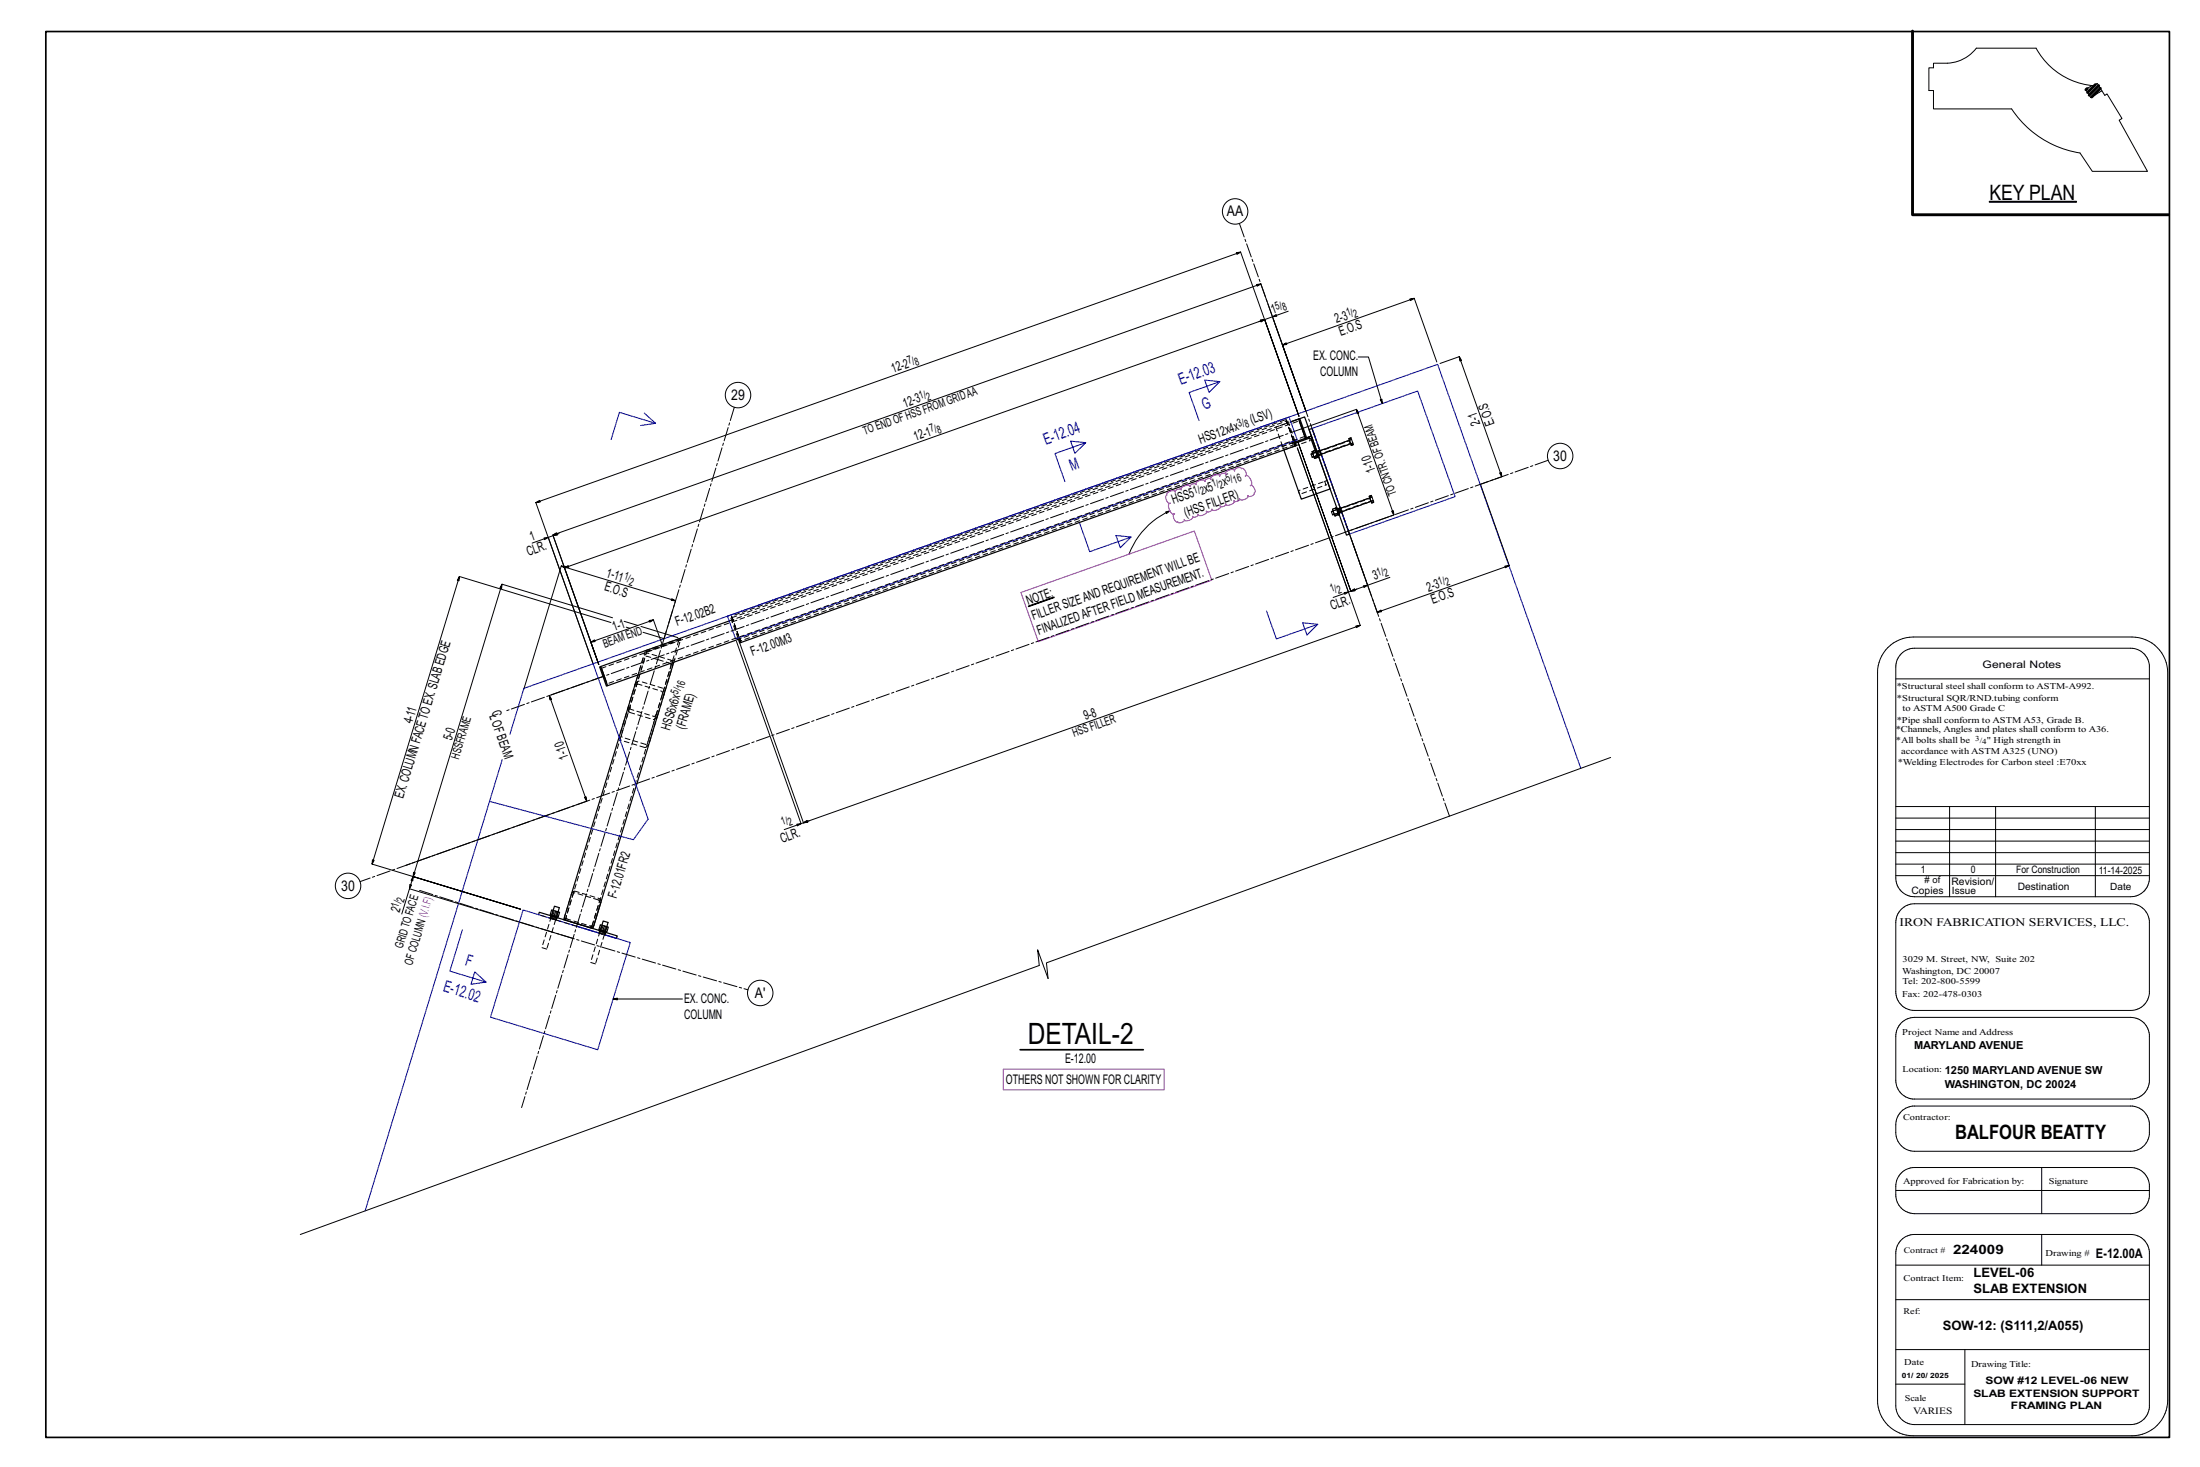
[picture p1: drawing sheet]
<svg xmlns="http://www.w3.org/2000/svg" width="914mm" height="610mm" viewBox="0 0 914 610" stroke-linecap="round" stroke-linejoin="round" font-family="sans-serif">
<path d="M826.9 83.7h36.1v.3h-36.1zM427.5 251.9l10.6-3.6z" fill="#000" stroke="#000" stroke-width=".5"/>
<g fill="none" stroke="#000" stroke-width=".42">
<path d="M803.6 26.3h5.8a16.1 16.1 0 0 0 12-6.3h24.9a30.1 30.1 0 0 0 23.9 15.6l1.5-.9 3.1 4.9 .9-.6 6.3 10.3-1.2 .6 11.8 21.3h-23l-5.1-7.6a41.9 41.9 0 0 1-28.4-18.3h-32.5v-7.7h-1.9v-9.4h1.9zM869.5 35.6l-2.6 1.6 2.1 3.3 4.6-2.8M523.9 133l1.7-.2-1.5 .9zM525.6 132.8l14.3 40.2-14.3-40.2-1.7 .2 .2 .7 1.5-.9-291 103.2 1.6-1 .2 .7-1.8 .3 14.3 40.1-19-53.5M528.9 131.6l1.5-.9 .3 .7zM528.9 131.6l-5.7 2.1M535.4 129.3l-6.5 2.3 13.9 39.2M564.5 148.3h4.3l5.7 19.4-.8-1.6 .7-.2 .1 1.8M597.2 150.4l-9.4-26.4-1.8 .2 .3 .7 1.5-.9-54.7 19.4 1.5-1 .2 .8-1.7 .2 9.7 27.4-18.7-52.8-1.8 .2 .2 .7 1.6-.9-294.3 104.3 1.5-.9 .3 .7-1.8 .2 19.1 53.8-3.3-9.3 1.7-.2-.2-.7-1.5 .9 26-9.2-1.5 1-.3-.8 1.8-.2 3.6 10.3M598.5 151l8-2.8 .3 1.8 .7-.3-1-1.5 17.7 49.9-.9-1.5 .7-.3 .2 1.8-8.9 3.1 12 33.8-1.8 .2 .3 .7 1.5-.9-54.9 19.4 1.6-.9 .2 .7-1.8 .2-11.9-33.7 18.9-6.7-.3-1.8-.7 .3 1 1.5-15.6-43.9 .9 1.5-.7 .3-.2-1.8-22.1 7.9M539.9 173l-24.3-68.2-1.7 .2 .2 .7 1.5-.9-292.9 104.1 1.5-1 .3 .7-1.8 .3 23.8 66.9-18.6-52.5-6.7 2.4M546.6 187.2l-1.3 .5 1.1 2.8 1.4-.5"/>
<path d="M546.9 187.9l-2 .7 .5 1.5 2-.7M547.4 187.7h.1M547.9 189.2l.2 .8-.2 .1-.3-.8M561.8 182.6l.5 1.5-13.2 4.7M562.3 184.1l.3 .7-1 .3-1-2.8 .9-.4 .3 .7-13.2 4.7M484.5 212.7l1.8-.4-1.5 1.1zM486.3 212.3a32.3 32.3 0 0 0-17 18M555.3 211l.3-.1 1 3-.3 .1zM555.3 211.1l-1.5 .5 1 2.9 1.5-.6M555.5 211.8l-2.1 .7 .5 1.5 2.1-.8M555.8 211.6h.1M555.8 211.6l.6 1.6"/>
<path d="M556.4 213.2h.1M570.3 206.6l.5 1.4-13.2 4.7M570.8 208l.2 .7-.9 .4-1-2.9 .9-.3 .3 .7-13.2 4.6M226.1 223.5l1.8-.2-1.5 .9zM229.9 222.6l1.5-.9 .3 .7zM232.4 221.7l-4.5 1.6M561.3 222.9l7.1 20.3 9.3-3.3M253.9 258.7l-63-19.1-.8 1.5 .7 .2 .1-1.7-36.3 119.5 .2-1.8 .7 .2-.9 1.6 61.8 18.7M254.6 256.7l-46-13.9-.8 1.5 .7 .2 .1-1.7-36.9 121.4 .2-1.7 .7 .2-.9 1.5 44.7 13.6-44.7-13.6-.8 1.6 .7 .2 .1-1.8-1.5 5.1M259.4 258.2l5.7 1.7M554.1 248.3l6.4-2.3-21.3-59.9 26.2 73.8-1.8 .2 .2 .7 1.6-.9-231.5 82M558.7 246.3l1.8-.3-1.6 1z"/>
<path d="M561.5 245.7l1.5-1 .2 .7zM563.9 244.8l-3.4 1.2M566.7 243.4l1.7-.2-1.5 .9zM568.4 243.2l-6.9 2.5-22-61.9 22 61.9M260.3 260.6l1.5 .5M266.4 260.3l15.3 4.7M267.3 262.7l8.7 2.7 4.8-15.7-1.6-.9-.2 .7 1.8 .2-47.5-14.5 1.8 .2-.3 .7-1.5-.9-15.6 51.2M306.1 266.5l26.8 75.8-7 2.4M307.3 266.7l26.6 75.2zM784.7 269.1a15.1 15.1 0 0 1 10.5-4.4h90.9a14.9 14.9 0 0 1 14.9 14.9v302.2a14.9 14.9 0 0 1-14.9 14.8h-90.9a14.7 14.7 0 0 1-14.8-14.8v-302.2a14.7 14.7 0 0 1 4.3-10.5zM790.2 271.6a7.9 7.9 0 0 1 5.6-2.2h89.8a7.8 7.8 0 0 1 7.8 7v88.4a7.7 7.7 0 0 1-7.8 7.8h-89.8a7.8 7.8 0 0 1-7.8-7.8v-87.7a7.6 7.6 0 0 1 2.2-5.5zM250.6 281.1l-22.3 7.9 .2 1.8 .8-.2-1-1.6 15.6 43.9-1-1.5 .7-.2 .3 1.7-75.2 26.7"/>
<path d="M788 282.1h105.4M669.4 314.8l-234.5 85.3 .7 6.5-4.3-11.9 .7 6.5-307.2 111.8M788 335.2h105.4M788 340h105.4M810.3 335.2v37.4M829.4 335.2v37.4M870.9 335.2v37.4M331.2 342.5l1.7-.2-1.5 .9zM333.9 341.9l1.6-.9 .2 .7zM336.4 341l-3.5 1.3M788 349.5h105.4M788 359.1h105.4"/>
<path d="M788 344.7h105.4M788 354.3h105.4M167 379.8l3.2-10.5 67.9 20.7M170.3 367.5l.8 .2-.9 1.6zM788 363.9h105.4M790.2 377.8a7.9 7.9 0 0 1 5.6-2.2h89.8a7.9 7.9 0 0 1 7.8 7v30.3a7.8 7.8 0 0 1-7.8 7h-89.8a7.8 7.8 0 0 1-7.8-7.8v-28.7a7.8 7.8 0 0 1 2.2-5.6zM254.8 415.1l1.8 .4v-.7l-1.8 .3h28.8M790.2 425a7.9 7.9 0 0 1 5.6-2.2h89.8a7.9 7.9 0 0 1 7.8 7v19.9a7.9 7.9 0 0 1-7.1 7h-91.3a7.9 7.9 0 0 1-7-7.8v-18.3a7.9 7.9 0 0 1 2.2-5.6zM790.2 461.9l1.9-1.4 2.9-.9h91.3a7.8 7.8 0 0 1 7.1 7v4.8a7.8 7.8 0 0 1-7.8 7h-89.8a7.8 7.8 0 0 1-7.8-7.8v-3.2a7.9 7.9 0 0 1 2.2-5.5zM788 494.7h105.4M790.2 487.4a7.9 7.9 0 0 1 5.6-2.2h89.8a7.8 7.8 0 0 1 7.8 7v4.3a7.8 7.8 0 0 1-7.8 7.8h-89.8a7.9 7.9 0 0 1-7.8-7.8v-3.6a7.6 7.6 0 0 1 2.2-5.5zM848.6 485.2v19.1"/>
<path d="M790.2 515.3a7.9 7.9 0 0 1 5.6-2.3h89.8a7.8 7.8 0 0 1 7.8 7v65a7.9 7.9 0 0 1-7.8 7h-89.8a7.8 7.8 0 0 1-7.8-7.8v-63.5a7.6 7.6 0 0 1 2.2-5.4zM848.6 513v12.7M788 525.7h105.4M788 540.1h105.4M788 560.8h105.4M788 575.2h28.7M816.7 560.8v31.2"/>
<circle cx="513.4" cy="87.9" r="5.3"/>
<circle cx="306.8" cy="164.2" r="5.3"/>
<circle cx="648.5" cy="189.5" r="5.3"/>
<circle cx="144.7" cy="368.1" r="5.3"/>
<circle cx="316" cy="412.6" r="5.3"/>
</g>
<path d="M19 13.1h882.7v584.2h-882.7zM424 436.2h51.2" fill="none" stroke="#000" stroke-width=".7"/>
<path d="M794.9 12.9v76.3h106.5M867.5 36.8l-.5 .5M870.9 35.2l-3.2 3.2M872.3 35.6l-4 3.9M873 36.7l-3.6 3.6" fill="none" stroke="#000" stroke-width="1.2"/>
<path d="M866.9 37.2l2.6-1.6h.7l1.5-.9 1.9 3-4.6 2.8z" fill="none" stroke="#000" stroke-width=".42" stroke-dasharray="0 1"/>
<g fill="none" stroke="#000" stroke-width=".5">
<path d="M539.7 174.1l.5-.1 2.9 7.9-.5 .2zM539.8 174.3l-3.3 1 5.7-2 2.9 7.9-2 .7M540.1 175.1l2.5 7M544.1 178.5l1.2-.5 15.6 43.9-1.3 .5zM533.6 187l7.3 20.4 11.9-4.2-4.9-14M538.2 183.1l.7 2-.5 .2-.7-2 .7 2-230.5 81.7-.7-2 .7 2-.5 .2-.7-2M538.3 183.6l6.8-2.4 2.8 8-.5 .2-2.4-6.7-.4-.5h-.6l-5.5 1.9M303.1 258l-53.4 19M249.2 277.1l.5-.1 2.8 7.9-.4 .2zM250.3 278.5l1.7 4.9M280 275.2l-33.6 110.6-12.1-3.7 30.9-101.6M306.9 265.7l-54.4 19.2"/>
<path d="M229.9 378.3l.6-1.7 2 .6-.5 1.7M230.9 378.6l1.7 .5-.6 2-1.7-.5zM230.9 378.6l-1.6-.5-.6 2 1.6 .5M249.7 375l-2.9 9.6M223.9 380.1l.3-1 32.4 9.8-.3 1-16.6-5M228.8 380.1l-.1 .4 2.9 .8 .2-.2M229.2 380.6h.1M231.2 381.2h.1M235.5 382.5h.1M245.2 385.5h.1M249.1 386.3l-.1 .3 3 .9 .1-.3M249.2 387.8h.1"/>
<path d="M249.5 386.8h.1M250.2 384.5l.5-1.8 2 .6-.5 1.8M251.2 384.8l1.6 .5-.6 2-1.6-.5zM251.2 384.8l-1.7-.5-.6 2 1.7 .5M251.2 388.4h.1M251.5 387.4h.1"/>
</g>
<g fill="none" stroke="#00f" stroke-width=".45">
<path d="M507 158.6l-4.5 4.4-1.8-5 6.3 .6-12.8 4.5 4.2 11.7M266.2 176.8l6.3-.9-15.1-4.6-3.4 11.3M267.8 171.7l4.7 4.2M545.3 178l43.9-15.5 15.6 43.9-43.9 15.5zM451.3 183.9l-6.3-.6 1.8 5.1 4.5-4.5-12.8 4.6 4.1 11.6M448.8 217.6l4.1 11.6 17.2-6-6.3-.7 1.8 5.1 4.5-4.4M302.4 256l233.4-82.7 3.4 9.5-233.5 82.7zM526.4 253.9l4.1 11.6 17.2-6.1-4.5 4.5-1.8-5.1 6.3 .6M246.5 275.8l22.9 64.6-6.1 8.5-59.8-15.9M208.7 315.6l-56.9 187.6M211.9 305.1l5.8-19.1 379.8-134.6 59.5 167.9M217.4 378.1l44.6 13.6-13.6 44.5-44.5-13.5z"/>
<path d="M192.2 386.4l-5.2 17.1 15 4.6-4.7-4.2-1.5 5.1 6.2-.9"/>
</g>
<g fill="none" stroke="#000" stroke-width=".42" stroke-dasharray="2 1.4">
<path d="M530.8 179l-.5-1.5 4.7-1.7M534.5 174.3l3.2 9-3.2-9 .5-.1 3.2 8.9M533.1 185.5l-2.3-6.5M533.3 186l-.2-.5 4.7-1.7M533.6 187v-.1M537.1 184.1l1.2-.5M537.8 183.8l-230.9 81.9M538.2 184.7l-230.5 81.7M538.5 184.1l-1.2 .5-.2-.5M538.9 185.1l-5.3 1.9-.3-1M542.3 181.4l-290 102.8-.3-.8M544.1 181.6l.5 1.5-5.7 2"/>
<path d="M544.9 188.7l.7-.2M545.1 181.2l2.3 6.5M545.1 181.4l.5 1.3-1 .4M545.3 187.7l1.3-.5zM545.6 188.4l1.3-.5M545.6 188.3l.5 1.5M545.6 188.4l1.3-.5zM546.1 189.7l-.7 .3M546.1 189.8l1.3-.4M546.1 189.8l1.3-.4zM546.4 190.5l1.4-.5zM546.6 187.2l1 2.1"/>
<path d="M546.6 187.2l.5-.2M546.9 187.4l.2-.4M547.3 187.6l1.3-.5M547.3 187.7l1.3-.5M547.4 187.7l.5 1.5M547.4 187.7l1.2-.4M547.4 187.8l13.5-4.6M547.4 187.8l-.1-.2 1.3-.5v.3M547.5 188.1l-.1-.3 1.2-.4 .2 .3M547.6 189.3l.2 .7M547.6 189.3l.1 .3zM547.6 188.5l-.1-.4 1.3-.4 .1 .3"/>
<path d="M547.7 189.6l.1 .4-.1-.3M547.7 189.7l-1.4 .5 .1 .3-1.1-2.8 .1 .2 1.5-.5M547.7 188.8l-.1-.3 1.3-.5 .1 .4-1.2 .4M547.8 190h.3zM547.9 189.1l13.4-4.9M547.9 189.1l-.2-.3M547.9 189.2l-.8-2.2-.3 .1 .8 2.2M547.9 189.2l.1 .3M547.9 189.2l1.2-.4M547.9 189.3v-.2M548 189.4l-.1-.1M548.6 187.1v.3"/>
<path d="M548.6 187.3l12.2-4.4 .1 .3M548.6 187.4l.2 .3M548.9 188h.1M549 188.4l.2 .5-1.2 .5M549 188.4l.1 .3M549.1 188.7l-1.2 .4M549.1 188.7l.1 .2M549.1 188.8l12.2-4.5M549.2 188.8l-1.3 .4M549.2 188.9l-1.3 .4M560.6 182.3l.9-.4 .1 .3-.9 .3zM560.8 182.9l.6 1.5"/>
<path d="M560.8 183l1-.4M560.9 183l.4 1.2M561.4 184.4l.9-.3M561.5 184.9l.9-.4 .2 .3-1 .3zM539.6 203.9l11-3.9 .5 1.5-10.9 3.9zM550.6 200l1-.3 .5 1.5-1 .3M553.4 212.6l.7-.2M554.1 212.3l1.4-.5-.2-.7M554.1 212.3l.5 1.5M554.6 213.7l-.8 .2M554.6 213.7l1.4-.5-.5-1.4M554.7 214.2l1.5-.5 .1 .2-1.5 .6z"/>
<path d="M555.4 211.4l.2-.5M555.6 210.9l-1.8 .7 .1 .3 1.5-.5M555.8 211.5l1.2-.5 .1 .3M555.8 211.5l1.3-.4 .1 .5M555.8 211.6l1.3-.4M555.8 211.6l.6 1.6M555.9 211.6l1.2-.4M555.9 211.7l-.1-.2M555.9 211.7l13.5-4.6M555.9 211.7h.1M556 212l-.1-.3 1.2-.4 .1 .3M556 213.2l.3 .7"/>
<path d="M556.1 212.4l-.1-.4 1.2-.4 .2 .4M556.3 213.9h.3zM556.3 213.1l13.5-4.9M556.3 213.1l-.2-.7 1.3-.4 .1 .3M556.4 213.2l1.2-.5M556.4 213.3h.1M556.4 213.3l-.1-.2M557.1 211.2l12.2-4.3 .1 .2M557.5 212.3l-1.3 .5M557.5 212.3l.2 .6-1.3 .4M557.5 212.3l.1 .3M557.6 212.7l12.2-4.4"/>
<path d="M557.6 212.7l-1.2 .5M557.7 212.8l-1.3 .5M557.7 212.8l-.1-.2-1.3 .5M569.1 206.2l.9-.3 .1 .2-.9 .4zM569.3 206.9l.5 1.5M569.3 206.9l1-.3M569.3 207l.5 1.2M569.8 208.3l1-.3M570 208.8l.9-.3 .1 .2-.9 .4zM303.1 258l233.4-82.7M304.3 256.6l230.4-81.6M304.4 258.4l235.7-83.3"/>
<path d="M250 277.8l54.4-19.4M250.3 278.5l-.3-.7M265.5 279.5l.2-.9M265.7 278.6l2.2-7M265.7 278.6l1.6-5 .7-1.4M267.9 270.5l14.8-5.2 .2 .5-14.9 5.2zM267.9 271.6l.3-.6M268 272.2l.8-.7 .5-.1 9.4 2.9M268.2 271l14.7-5.2-.4 1.2M268.7 271.3l.1-.5M273.7 274.2l-5.1-1.5-.7 1.1-1.4 4.5M273.7 274.2l3.4 1"/>
<path d="M277.1 275.2l.8 .2M277.9 275.4l.6 .2M278.6 275.7l-.1-.1M278.6 275.7l.3 .6M278.7 274.3l.6 .4M279.3 274.7l.1 .2M279.4 274.9l.2 .5M279.6 275.4l-.2 1.9-6.3 20.5M280.2 274.6l-.2 .6M280.4 274l-.2 .6M282.1 266l-36.3 119.6M282.5 267l-2.1 7"/>
<path d="M306.7 265.2l-3.1-9 .5-.2 3.1 9-3.1-9 230.4-81.7M261.1 295l.2-1.9 3.9-12.6M261.1 295l.2 .6M261.3 295.6l.5 .5M261.8 296.1l10.2 2.8M261.9 294.1l.3 .7 9.6 2.9M264.6 284.9l-.2 .5M264.6 283.5l-.9 1.7M265.2 280.5l.3-1M265.2 283.1l-.6 .4M265.9 280.2l-4 13.9M271.8 297.7l.7-.3"/>
<path d="M272.2 298.8l-.2 .1M272.5 297.4l6.4-21.1M272.8 296.6l-3.5 11.6-.4 .9-.6 .2M273.1 297.8l-.9 1M273.5 296.8l-3.9 12.6M275.2 288.7l.1-.9-.3-.6-9.6-2.9-.8 .6M275.4 286l-10.2-2.9M275.9 288.9a2.41 2.41 0 0 0-.5-2.9M258.3 305.4l3.7-12.1M267.9 310.6l-9.6-2.9a2.41 2.41 0 0 1-.5-3l3.5-11.6M268.3 309.3l-9.6-2.9-.4-1M268.5 310.6h-.6"/>
<path d="M269.6 309.4l-1.1 1.2M231.5 378.8l-.7 2.3M231.9 378.9l-.7 2.3M232 378.9l-.8 2.3M232 378.9l-.7 2.3M237.8 370.8l.4-.3M238.2 370.5l.3-.1M238.5 371.1l-3.1 10.5M238.5 370.4l.3-.1M238.8 370.3l10.1 3M248.7 373.9l-9.7-2.9-.5 .1M248.9 373.3l.4 .3"/>
<path d="M249.1 374.3l-.4-.4M249.3 373.6l.3 .4M249.6 374l.1 1M227.2 394.4l-2-.6 3.7-12.2M228.8 381.6l.3-1M228.9 381.6l.3-1M229 381.7l-.2-.1 .3-1h.2M229.2 380.6l.7-2.3M229.3 380.6l.7-2.3M229.4 381.8l-.4-.1 .3-1.1 .5 .2M229.4 381.8l.4-1M229.7 380.8l.7-2.4"/>
<path d="M229.8 380.8l.9 .3M229.9 381.9l-.5-.1M230.3 380.6l-.1 .3M230.4 382.1l.3-1 .4 .1-.3 1M230.9 382.2l-3.7 12.2M231.1 382.3l.3-1-.2 1M231.1 381.2l.3 .1M231.2 382.3l-1.3-.4 .3-1M231.2 381.2l-.3 1M234.8 381.9l-.1-.3M234.8 381.6l-.1-.7 3.1-10.1M234.9 382.3l33.8-111"/>
<path d="M235.1 382.3l-.3-.4M235.3 381.8l-.5-.2M235.3 381.8l10.1 3M235.4 381.6l.3 .3M235.5 382.5l-.4-.2M239.7 384.9l-15.8-4.8M245.2 385.5l-9.7-3M245.4 384.8l.5-.1M245.4 384.8l.4 .2M245.9 385.5h-.7M245.9 384.7l3.2-10.4M246 385h-.2"/>
<path d="M246.4 385.2l-.5 .3M246.6 385h-.6M246.8 384.6l-.2 .4M249 387.7l.3-1M249.2 387.8l.3-1M249.3 387.8l-.3-.1 .3-1 .3 .1M249.3 386.7h.1M249.4 386.7l.7-2.3M249.5 386.8l.7-2.3M249.6 386.8l.7-2.3M249.7 387.9l-.4-.1 .3-1 .4 .1M249.7 387.9l.3-1"/>
<path d="M249.9 386.9l.8-2.3M250 386.9l1 .3M250.2 388.1l-.5-.2M250.2 388.1l.3-1M250.6 386.8l-.1 .3M250.7 388.2l-.5-.1M251 387.2l.4 .1-.3 1.1-.4-.2zM251.2 388.4l-3.7 12.1M251.3 388.5l-.2-.1M251.3 388.4l.4-1-.3 1.1M251.4 387.3l.3 .1M251.4 388.5l-.1-.1"/>
<path d="M251.5 387.4l-.3 1M251.7 384.9l-.7 2.3M252.1 385l-.7 2.4M252.2 385.1l-.7 2.3M252.3 385.1l-.7 2.3M247.5 400.5l-2-.6 3.7-12.1"/>
</g>
<path d="M485.1 205a3 3 0 0 1 3.3-.8l.1 .3a1.48 1.48 0 0 1 2.5-.8l-.2-.4a2.9 2.9 0 0 1 3.8-1.3l.1 .3a1.48 1.48 0 0 1 2.4-.8l-.1-.4a2.9 2.9 0 0 1 3.7-1.3l.1 .4a1.48 1.48 0 0 1 2.5-.9l-.2-.4a2.9 2.9 0 0 1 3.8-1.3l.1 .4a1.48 1.48 0 0 1 2.5-.9l-.2-.4a2.9 2.9 0 0 1 3.8-1.3l.1 .4-.1-.3a2.18 2.18 0 0 1 2.8-1l.1 .3 .2-.2a2.52 2.52 0 0 1 1.6 3.1l-.3 .1 .4-.2a3.4 3.4 0 0 1 2.2 4.1l-.5 .2 .3-.2a2.52 2.52 0 0 1 1.6 3.1l-.3 .1a1.56 1.56 0 0 1-2.6 1l.2 .3a2.72 2.72 0 0 1-3.5 1.3l-.1-.3a1.38 1.38 0 0 1-2.3 .8l.1 .4a2.72 2.72 0 0 1-3.5 1.3l-.1-.4a1.38 1.38 0 0 1-2.3 .9l.2 .3a2.72 2.72 0 0 1-3.5 1.3l-.1-.3a1.38 1.38 0 0 1-2.3 .9l.1 .3a2.72 2.72 0 0 1-3.5 1.3l-.1-.3a1.38 1.38 0 0 1-2.3 .8l.2 .3a2.72 2.72 0 0 1-3.5 1.4l-.1-.4a1.56 1.56 0 0 1-2.6 1l-.3 .2a2.65 2.65 0 0 1-1.4-3.4l.3-.1-.4 .2a3.5 3.5 0 0 1-1.8-4.5l.5-.1-.4 .1a2.65 2.65 0 0 1-1.3-3.4l.3-.1zM424.3 246.2l72.1-25.5 7.3 20.4-72.1 25.5zM417 444.3h66.8v8.6h-66.8z" fill="none" stroke="#f0f" stroke-width=".5"/>
<path d="M305.2 169.2l-88.4 291M541.7 178l-331.7 117.5M643.5 191.3l-493.8 175M602.5 339.1l-87.4-246.3M174.4 370l67 20.9 69.5 20.4" fill="none" stroke="#000" stroke-width=".42" stroke-dasharray="5.8 1 1 1"/>
<text font-size="12.2" x="427.2" y="433.9">DETAIL-2</text>
<text font-size="8.8" x="826.9" y="83.2">KEY PLAN</text>
<text font-size="8.3" x="812.7" y="473.4">BALFOUR BEATTY</text>
<g font-size="6.7" fill="#00f">
<text x="490.8" y="159.8" transform="rotate(-20 490.8 159.8)">E-12.03</text>
<text x="500.5" y="170.4" transform="rotate(-20 500.5 170.4)">G</text>
<text x="434.7" y="184.9" transform="rotate(-20 434.7 184.9)">E-12.04</text>
<text x="445.4" y="195.8" transform="rotate(-20 445.4 195.8)">M</text>
<text x="193" y="400.9" transform="rotate(17 193 400.9)">F</text>
<text x="183.9" y="411.9" transform="rotate(17 183.9 411.9)">E-12.02</text>
</g>
<g font-size="6.1">
<text x="510" y="89.8">AA</text>
<text x="303.9" y="166.1">29</text>
<text x="645.6" y="191.5">30</text>
<text x="141.8" y="370.1">30</text>
<text x="313.8" y="414.6">A'</text>
</g>
<g font-size="5.5">
<text x="529.1" y="130.5" transform="rotate(-20 529.1 130.5)">1</text>
<text x="555.5" y="134.4" transform="rotate(-20 555.5 134.4)">2-3</text>
<text x="557.3" y="139.6" transform="rotate(-20 557.3 139.6)">E.O.S</text>
<text x="545.8" y="149.6">EX. CONC.</text>
<text x="371.2" y="155.1" transform="rotate(-20 371.2 155.1)">12-2</text>
<text x="548.7" y="156.2">COLUMN</text>
<text x="376" y="169.4" transform="rotate(-20 376 169.4)">12-3</text>
<text x="520.2" y="176.3" transform="rotate(-20 520.2 176.3)">(LSV)</text>
<text x="615.3" y="176" transform="rotate(-110 615.3 176)">2-1</text>
<text x="621.3" y="176.3" transform="rotate(-110 621.3 176.3)">E.O.S</text>
<text x="380.5" y="183.2" transform="rotate(-20 380.5 183.2)">12-1</text>
<text x="498.9" y="184.3" transform="rotate(-20 498.9 184.3)">HSS12x4x</text>
<text x="571.9" y="195.8" transform="rotate(-110 571.9 195.8)">1-10</text>
<text x="487.8" y="209.6" transform="rotate(-20 487.8 209.6)">HSS5 x5 x</text>
<text x="492.9" y="214.9" transform="rotate(-20 492.9 214.9)">(HSSFILLER)</text>
<text x="220.8" y="224.7" transform="rotate(-20 220.8 224.7)">1</text>
<text x="219.7" y="231" transform="rotate(-20 219.7 231)">CLR.</text>
<text x="251.7" y="239.8" transform="rotate(17 251.7 239.8)">1-11</text>
<text x="251" y="245.4" transform="rotate(17 251 245.4)">E.O.S</text>
<text x="571.3" y="241.1" transform="rotate(-20 571.3 241.1)">3</text>
<text x="593.7" y="245.8" transform="rotate(-20 593.7 245.8)">2-3</text>
<text x="427.4" y="251.6" transform="rotate(-20 427.4 251.6)">NOTE:</text>
<text x="595.5" y="251.1" transform="rotate(-20 595.5 251.1)">E.O.S</text>
<text x="429.5" y="257.7" transform="rotate(-20 429.5 257.7)">FILLERSIZEANDREQUIREMENTWILLBE</text>
<text x="553.7" y="253.6" transform="rotate(-20 553.7 253.6)">CLR.</text>
<text x="255.2" y="262.4" transform="rotate(-20 255.2 262.4)">1-1</text>
<text x="281.5" y="260.2" transform="rotate(-20 281.5 260.2)">F-12.02B2</text>
<text x="431.7" y="263.9" transform="rotate(-20 431.7 263.9)">FINALIZEDAFTERFIELDMEASUREMENT.</text>
<text x="312.8" y="272.6" transform="rotate(-20 312.8 272.6)">F-12.00M3</text>
<text x="203.3" y="297.4" transform="rotate(70 203.3 297.4)">LOFBEAM</text>
<text x="204.3" y="295.9" transform="rotate(70 204.3 295.9)">C</text>
<text x="451.1" y="299.3" transform="rotate(-20 451.1 299.3)">9-8</text>
<text x="171.3" y="301" transform="rotate(-73 171.3 301)">4-1</text>
<text x="278.4" y="303.7" transform="rotate(-73 278.4 303.7)">HSS6x6x</text>
<text x="284.5" y="303.3" transform="rotate(-73 284.5 303.3)">(FRAME)</text>
<text x="187.8" y="308.1" transform="rotate(-73 187.8 308.1)">5-0</text>
<text x="236.4" y="314.8" transform="rotate(-110 236.4 314.8)">1-10</text>
<text x="167.6" y="332" transform="rotate(-73 167.6 332)">EX.COLUMNFACETOEX.SLABEDGE</text>
<text x="325.2" y="350.2" transform="rotate(-20 325.2 350.2)">CLR.</text>
<text x="256.3" y="373.5" transform="rotate(-73 256.3 373.5)">F-12.01FR2</text>
<text x="166" y="379.5" transform="rotate(-73 166 379.5)">2</text>
<text x="284.4" y="416.7">EX. CONC.</text>
<text x="284.4" y="423.3">COLUMN</text>
<text x="442.7" y="441.8">E-12.00</text>
<text x="418" y="450.4">OTHERS NOT SHOWN FOR CLARITY</text>
<text x="871.2" y="522.9">E-12.00A</text>
</g>
<g font-size="5.4">
<text x="811.7" y="521.2">224009</text>
<text x="820.3" y="530.8">LEVEL-06</text>
<text x="820.3" y="537.4">SLAB EXTENSION</text>
<text x="807.5" y="552.8">SOW-12: (S111,2/A055)</text>
</g>
<g font-size="4.9">
<text x="359.5" y="180.6" transform="rotate(-20 359.5 180.6)">TOENDOFHSSFROMGRIDAA</text>
<text x="580.6" y="205.4" transform="rotate(-110 580.6 205.4)">TOCNTR.OFBEAM</text>
<text x="251.4" y="269.1" transform="rotate(-20 251.4 269.1)">BEAMEND</text>
<text x="446.5" y="306.3" transform="rotate(-20 446.5 306.3)">HSSFILLER</text>
<text x="190.7" y="315.7" transform="rotate(-73 190.7 315.7)">HS FRAME</text>
<text x="789.5" y="384.8">IRON FABRICATION SERVICES, LLC.</text>
<text x="167.3" y="394.4" transform="rotate(-73 167.3 394.4)">GRIDTOFACE</text>
<text x="171.3" y="401.3" transform="rotate(-73 171.3 401.3)">OFCOLUMN(V.I.F)</text>
</g>
<g font-size="4.7">
<text x="530.6" y="128.7" transform="rotate(-20 530.6 128.7)">5/</text>
<text x="533.6" y="129.4" transform="rotate(-20 533.6 129.4)">8</text>
<text x="560.1" y="131.4" transform="rotate(-20 560.1 131.4)">1/</text>
<text x="563.2" y="132.1" transform="rotate(-20 563.2 132.1)">2</text>
<text x="377.7" y="151.4" transform="rotate(-20 377.7 151.4)">7/</text>
<text x="380.7" y="152.1" transform="rotate(-20 380.7 152.1)">8</text>
<text x="382.6" y="165.8" transform="rotate(-20 382.6 165.8)">1/</text>
<text x="385.6" y="166.5" transform="rotate(-20 385.6 166.5)">2</text>
<text x="387" y="179.6" transform="rotate(-20 387 179.6)">7/</text>
<text x="514.9" y="177.3" transform="rotate(-20 514.9 177.3)">3/</text>
<text x="518" y="178" transform="rotate(-20 518 178)">8</text>
<text x="390.1" y="180.3" transform="rotate(-20 390.1 180.3)">8</text>
<text x="504.3" y="202.4" transform="rotate(-20 504.3 202.4)">1/ 5/</text>
<text x="507.3" y="203.1" transform="rotate(-20 507.3 203.1)">2</text>
<text x="513.1" y="201" transform="rotate(-20 513.1 201)">16</text>
<text x="496.5" y="205.2" transform="rotate(-20 496.5 205.2)">1/</text>
<text x="499.5" y="205.9" transform="rotate(-20 499.5 205.9)">2</text>
<text x="572.8" y="239.3" transform="rotate(-20 572.8 239.3)">1/</text>
<text x="575.9" y="240" transform="rotate(-20 575.9 240)">2</text>
<text x="259.1" y="240.7" transform="rotate(17 259.1 240.7)">1/</text>
<text x="261.2" y="243.1" transform="rotate(17 261.2 243.1)">2</text>
<text x="598.3" y="242.9" transform="rotate(-20 598.3 242.9)">1/</text>
<text x="601.3" y="243.6" transform="rotate(-20 601.3 243.6)">2</text>
<text x="553.4" y="246.2" transform="rotate(-20 553.4 246.2)">1/</text>
<text x="556.4" y="246.9" transform="rotate(-20 556.4 246.9)">2</text>
<text x="284" y="286.7" transform="rotate(-73 284 286.7)">16</text>
<text x="281.7" y="288.7" transform="rotate(-73 281.7 288.7)">5/</text>
<text x="325.2" y="342.6" transform="rotate(-20 325.2 342.6)">1/</text>
<text x="328.2" y="343.3" transform="rotate(-20 328.2 343.3)">2</text>
<text x="165.5" y="377.2" transform="rotate(-73 165.5 377.2)">1/</text>
<text x="167.8" y="375.2" transform="rotate(-73 167.8 375.2)">2</text>
</g>
<g font-size="4.6">
<text x="795.6" y="436">MARYLAND AVENUE</text>
<text x="808.3" y="446.4">1250 MARYLAND AVENUE SW</text>
<text x="808.3" y="452">WASHINGTON, DC 20024</text>
</g>
<g font-size="4.3">
<text x="824.1" y="277.6">General Notes</text>
<text x="798.4" y="362.6">1</text>
<text x="819.1" y="363">0</text>
<text x="838" y="362.9">For Construction</text>
<text x="872.3" y="363.2">11-14-2025</text>
<text x="794.5" y="371.5">Copies</text>
<text x="811.1" y="367.7">Revision/</text>
<text x="838.6" y="369.7">Destination</text>
<text x="825.2" y="575.2">SOW #12 LEVEL-06 NEW</text>
<text x="820.2" y="580.4">SLAB EXTENSION SUPPORT</text>
<text x="835.8" y="585.6">FRAMING PLAN</text>
</g>
<g font-size="4.2">
<text x="811.3" y="371.4">Issue</text>
<text x="877.1" y="369.8">Date</text>
</g>
<text font-size="4" x="795.1" y="587.5">VARIES</text>
<text font-size="3.9" x="799.9" y="367.1"># of</text>
<g font-size="3.7">
<text x="788.4" y="286.2">*Structural steel shall conform to ASTM-A992.</text>
<text x="788.4" y="291.2">*Structural SQR/RND.tubing conform</text>
<text x="790.7" y="295.5">to ASTM A500 Grade C</text>
<text x="787.9" y="304.1">*Channels, Angles and plates shall conform to A36.</text>
<text x="788.4" y="300.2">*Pipe shall conform to ASTM A53, Grade B.</text>
<text x="788" y="308.9">*All bolts shall be</text>
<text x="825.7" y="308.9">&quot; High strength in</text>
<text x="790.2" y="313.2">accordance with ASTM A325 (UNO)</text>
<text x="788.8" y="318">*Welding Electrodes for Carbon steel :E70xx</text>
<text x="790.8" y="399.9">3029 M. Street, NW, Suite 202</text>
<text x="790.7" y="404.6">Washington, DC 20007</text>
<text x="790.7" y="409">Tel: 202-800-5599</text>
<text x="790.7" y="414.2">Fax: 202-478-0303</text>
<text x="790.7" y="430">Project Name and Address</text>
<text x="790.8" y="445.6">Location:</text>
<text x="791" y="465.3">Contractor:</text>
<text x="791" y="491.9">Approved for Fabrication by:</text>
<text x="851.5" y="492">Signature</text>
<text x="850.2" y="522">Drawing #</text>
<text x="791.2" y="532.3">Contract Item:</text>
<text x="791.5" y="567.4">Date</text>
<text x="819.3" y="568.1">Drawing Title:</text>
<text x="791.7" y="582.1">Scale</text>
</g>
<text font-size="3.6" x="791.2" y="545.9">Ref:</text>
<text font-size="3.5" x="791.3" y="520.8">Contract #</text>
<g font-size="3.2">
<text x="821" y="308">3/</text>
<text x="823.9" y="309.1">4</text>
</g>
<text font-size="3" x="790.5" y="572.4">01/ 20/ 2025</text>
</svg>
